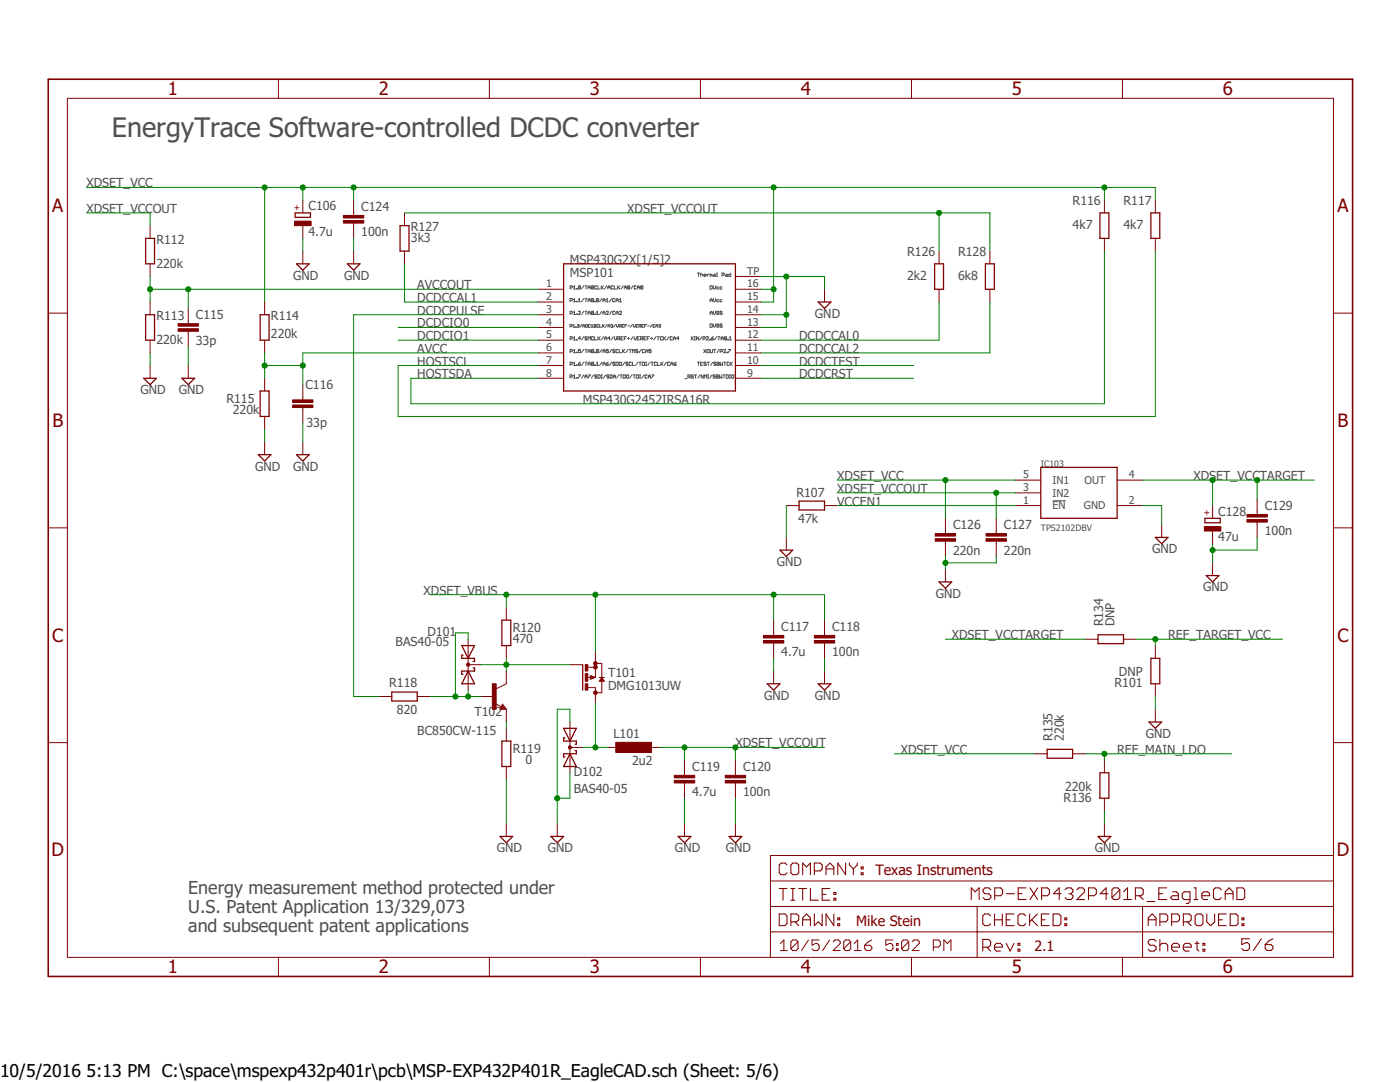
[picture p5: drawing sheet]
<svg xmlns="http://www.w3.org/2000/svg" width="279mm" height="216mm" viewBox="0 0 279 216" stroke-linecap="round" stroke-linejoin="round" font-family="sans-serif">
<g fill="none" stroke="#505050" stroke-width=".2">
<path d="M113.8 57.5h.3l.1-.4-.4-.1v.7M114.4 57.7h.5M114.4 57.3l.3-.3v.7M114.4 59.8l.3-.2v.6M115.1 57.6l.1 .1zM115.4 59.8l.2-.2v.6M115.8 57.1v.5l-.1 .1-.3-.1M115.8 57.1l-.1-.1-.3 .1v.5M115.8 57.1l-.4 .5M116.5 57l-.4 .7M116.5 59.6l-.4 .6M116.7 57h.5"/>
<path d="M116.7 59.6h.5M116.9 57v.7M116.9 59.6v.6M117.4 57.7v-.4l.2-.3 .2 .3v.4M117.4 57.4h.4M117.4 59.9h.4M118.5 57.1l-.1 .6-.4-.1M118.5 57.1l-.1-.1-.4 .1v.5M118.5 59.7l-.1-.1-.4 .1v.4M118.5 59.7l-.1 .5-.4-.1M118.5 57.1l-.5 .5M118.5 59.7l-.5 .4"/>
<path d="M119.1 57.1l-.1-.1-.3 .1v.5l.1 .1 .3-.1M119.3 57v.7h.5M119.5 59.7l-.4-.1-.1 .5M119.5 59.7v.4l-.2 .1-.3-.1M119.5 59.7l-.5 .4M120 57v.7M120.1 57.4l.3 .3M120.1 59.6l-.4 .6M120.3 59.9h.5M120.4 57l-.4 .5M121 59.8l.2-.2v.6M121.1 57l-.5 .7"/>
<path d="M121.3 57.4h.5M121.3 57.7v-.4l.2-.3 .3 .3v.4M122.1 59.6l-.5 .6M122.4 57.1l-.1-.1-.3 .1 .1 .6 .3-.1M122.6 57v.7h.5M122.7 59.7l-.1-.1-.3 .1v.4l.1 .1 .3-.1M122.9 59.9h.5M123.3 57v.7M123.4 57.4l.3 .3M123.6 59.8l.2-.2v.6M123.7 57l-.4 .5M124.4 57l-.5 .7"/>
<path d="M124.6 57.4h.4M124.6 57.7v-.4l.2-.3 .2 .3v.4M125.7 57.1v.5l-.1 .1-.4-.1M125.7 57.1l-.1-.1-.4 .1v.5M125.7 57.1l-.5 .5M126.3 57l-.4 .7M127 57.1l-.1-.1-.3 .1v.5l.1 .1 .3-.1M127.2 57.4h.4M127.2 57.7v-.4l.2-.3 .2 .3v.4M128.3 57.1v.5l-.1 .1-.4-.1M128.3 57.1l-.1-.1-.4 .1v.5M128.3 57.1l-.5 .5"/>
<path d="M139.2 54.5h.4M139.4 54.5v.6M139.8 54.8l.4-.1 .1 .4M139.8 54.5v.6M140.5 54.9h.4l-.1-.2-.3 .1 .1 .3h.2M141.1 54.7v.4M141.5 54.7l-.4 .2M141.7 57l.5 .1-.2 .6h-.3zM141.7 59.9h.5M141.9 54.8l-.2-.1v.4M141.9 54.8l.1-.1 .1 .1v.3M141.9 54.8v.3"/>
<path d="M142.4 57v.5l.2 .2 .2-.2v-.5M142.4 59.6v.4l.2 .2 .2-.2v-.4M142.5 54.7l.3 .1v.3h-.3l-.2-.1 .2-.1h.3M143 54.5h.1v.6M143 55.1h.2M143.5 57.3l-.5 .1 .1 .3h.4M143.5 59.8l-.5 .1 .1 .3h.4M144.1 54.9l.4-.1-.1-.3h-.3v.6M144.1 57.3l-.4 .1 .1 .3h.3M144.1 59.8l-.4 .1 .1 .3h.3M144.8 54.7l.4 .1v.3h-.4l-.1-.1 .1-.1h.4M145.8 54.5v.6l-.4-.1 .1-.3h.3"/>
<path d="M113.8 60h.3l.1-.3-.4-.1v.6M113.8 62.5h.3l.1-.3-.4-.1v.7M113.8 65.1h.3l.1-.3-.4-.1v.6M113.8 67.6h.3l.1-.3-.4-.1v.6M113.8 70.2h.3l.1-.4-.4-.1v.7M113.8 72.7h.3l.1-.3-.4-.1v.6M113.8 75.2h.3l.1-.3-.4-.1v.7M114.3 64.9l.2-.2v.6M114.3 65.3h.4M114.4 62.3l.3-.2v.7M114.4 67.4l.3-.2v.6M114.4 69.9l.3-.2v.7"/>
<path d="M114.4 72.5l.3-.2v.6M114.4 75l.3-.2v.7M114.4 60.2h.5M114.4 62.8h.5M114.4 67.8h.5M114.4 70.4h.5M114.4 72.9h.5M114.4 75.5h.5M114.9 65.2l.1 .1zM115.1 60.1l.1 .1zM115.1 62.7l.1 .1zM115.1 67.7l.1 .1z"/>
<path d="M115.1 70.3l.1 .1zM115.1 72.8l.1 .1zM115.1 75.4l.1 .1zM115.2 64.8l.3-.1v.3M115.4 65h.1M115.4 72.6h.3l.1 .2-.3 .1zM115.4 74.8h.4l-.4 .7M115.4 62.2l.1-.1 .3 .1-.4 .6h.4M115.4 60.2h.4M115.5 65v.3l-.3-.1M115.8 69.7h-.4v.4l.2-.2 .2 .2-.1 .3-.3-.1M115.8 67.5h-.4l.3-.3v.6"/>
<path d="M115.8 72.3l-.4 .3M116.1 64.7l-.4 .6M116.3 65h.4M116.3 65.3v-.4l.2-.2 .2 .2v.4M116.5 72.3l-.4 .6M116.5 62.1l-.4 .7M116.5 67.2l-.4 .6M116.5 69.7l-.4 .7M116.5 74.8l-.4 .7M116.7 62.1h.5M116.7 75.5v-.5l.2-.2 .3 .2v.5M116.7 69.7h.5"/>
<path d="M116.7 72.3h.5M116.7 75.1h.5M116.9 64.7l.3 .1-.1 .5h-.2zM116.9 62.1v.7M116.9 69.7v.7M116.9 72.3v.6M117.2 67.3l-.1-.1-.4 .1 .1 .2 .4 .1-.1 .2-.4-.1M117.4 60.2v-.4l.2-.2 .2 .2v.4M117.4 62.8v-.5l.2-.2 .2 .2v.5M117.4 67.8v-.6l.2 .2 .2-.2v.6M117.4 70.4v-.5l.2-.2 .2 .2v.5M117.4 72.9v-.4l.2-.2 .2 .2v.4"/>
<path d="M117.4 74.8h.4l-.4 .7M117.4 62.4h.4M117.4 70.1h.4M117.4 72.6h.4M117.8 64.8h-.4v.4h.4M118 65.3h.4M118 64.9l.2-.2v.6M118.5 62.2l-.1-.1-.4 .1v.5M118.5 67.3l-.1-.1-.4 .1v.4l.2 .1 .3-.1M118.5 69.8l-.1-.1-.4 .1v.5M118.5 72.4l-.1-.1-.4 .1v.4M118.5 62.2l-.1 .6-.4-.1"/>
<path d="M118.5 69.8v.5l-.1 .1-.4-.1M118.5 72.4v.4l-.1 .1-.4-.1M118.5 62.2l-.5 .5M118.5 69.8l-.5 .5M118.5 72.4l-.5 .4M118.5 74.8l-.5 .7M118.7 60.1l.1 .1zM118.7 62.7l.1 .1zM118.7 67.2v.6h.4M118.7 70.3l.1 .1zM118.7 72.8l.1 .1zM118.9 64.8h-.3v.4"/>
<path d="M118.9 64.8v.4h-.3M118.9 64.8l-.3 .4M119 62.8h.5M119 62.3l.2-.2v.7M119 72.5l.2-.2v.6M119 72.9h.5M119.1 74.9l-.1-.1-.3 .1 .1 .2 .3 .1-.1 .3-.3-.1M119.3 67.2v.6M119.3 74.8l.5 .1-.1 .6h-.4zM119.4 67.5l.4 .3M119.5 69.8l-.4-.1-.1 .6M119.5 69.8v.5l-.2 .1-.3-.1"/>
<path d="M119.5 69.8l-.5 .5M119.5 64.8h-.4v.4h.4M119.7 64.7v.6h.3M119.8 67.2l-.5 .4M120 74.8h.2M120 75.5h.2M120.1 74.8v.7M120.1 62.1l-.4 .7M120.1 69.7l-.4 .7M120.1 72.3l-.4 .6M120.2 64.7v.6M120.3 60.2v-.4l.2-.2 .3 .2v.4"/>
<path d="M120.3 62.8v-.5l.2-.2 .3 .2v.5M120.3 70.4v-.5l.2-.2 .3 .2v.5M120.3 72.9v-.4l.2-.2 .3 .2v.4M120.3 62.4h.5M120.3 65l.3 .3M120.3 70.1h.5M120.3 72.6h.5M120.4 67.2l-.4 .6M120.6 64.7l-.4 .4M120.6 67.5h.5M120.6 67.8v-.4l.3-.2 .2 .2v.4M120.9 74.8l-.5 .7"/>
<path d="M121 62.2l.1-.1 .3 .1-.4 .6h.4M121 60.2h.4M121 72.6h.3l.1 .2-.3 .1zM121.2 64.7l-.4 .6M121.3 65.3v-.4l.2-.2 .2 .2v.4M121.3 65h.4M121.4 69.7h-.4v.4l.2-.2 .2 .2-.1 .3-.3-.1M121.4 72.3l-.4 .3M121.5 74.9l-.3-.1-.1 .2 .4 .4-.1 .1-.3-.1M121.8 74.8l.4 .1-.1 .6h-.3zM121.8 67.5h-.5l.3-.3v.6M121.9 64.8l.3-.1v.3"/>
<path d="M122.1 62.1l-.5 .7M122.1 69.7l-.5 .7M122.1 72.3l-.5 .6M122.1 65h.1M122.2 65v.3l-.3-.1M122.4 67.2l-.4 .6M122.4 75.1h.4M122.4 75.5v-.5l.2-.2 .2 .2v.5M122.6 67.2v.4l.2 .2 .3-.2v-.4M122.7 62.2l-.1-.1-.3 .1v.5l.1 .1 .3-.1M122.7 69.8l-.1-.1-.3 .1 .1 .3 .3 .1-.1 .2-.3-.1M122.7 72.4l-.1-.1-.3 .1 .1 .2 .3 .1-.1 .2-.3-.1"/>
<path d="M122.9 64.7l-.4 .6M122.9 60.2v-.4l.3-.2 .2 .2v.4M122.9 62.8v-.5l.3-.2 .2 .2v.5M122.9 72.3l.5 .1-.1 .5h-.4zM122.9 62.4h.5M123 64.7v.4l.2 .2 .2-.2v-.4M123.3 67.6h.3l.1-.3-.4-.1v.6M123.4 69.8l-.1-.1-.4 .1v.5l.2 .1 .3-.1M123.5 67.6l.2 .2M123.5 74.8l-.4 .7M123.6 60.2h.4M123.6 62.2l.1-.1 .3 .1-.4 .6h.4"/>
<path d="M123.6 72.4l.1-.1 .3 .1-.1 .5-.3-.1zM123.6 65.1h.3l.1-.3-.4-.1v.6M123.6 69.7v.7h.4M123.7 74.8h.4M123.8 65.1l.2 .2M123.9 67.5h.2M123.9 74.8v.7M124.2 65h.2M124.2 69.7v.7M124.4 74.8l.4 .1-.1 .6h-.3zM124.4 70.1l.3 .3M124.4 67.2h-.5v.6h.5"/>
<path d="M124.5 64.7h-.3v.6h.3M124.6 67.5h.2M124.7 69.7l-.5 .5M124.7 72.3l-.5 .6M124.7 65h.2M125 74.9l.1-.1 .4 .1-.2 .6-.3-.1zM125 67.2h-.4v.6M125.1 64.7h-.4v.6M125.2 67.5h.5M125.3 65h.3M125.3 72.4l-.3-.1-.1 .2 .3 .1 .1 .2-.1 .1-.3-.1M125.3 69.7l-.4 .7"/>
<path d="M125.5 67.3v.4M125.6 69.7h.4M125.8 69.7v.7M126 72.4l-.1-.1-.3 .1v.4l.1 .1 .3-.1M126.1 74.8l-.4 .7M126.2 64.7l-.4 .6M126.2 70.4v-.7l.2 .2 .3-.2v.7M126.2 72.3v.6h.5M126.3 67.2l-.4 .6M126.3 74.8h.5M126.4 64.7v.4l.2 .2 .2-.2v-.4M126.6 67.2v.4l.2 .2 .2-.2v-.4"/>
<path d="M126.6 74.8v.7M127 65h.1M127 74.8l.4 .1-.1 .6h-.3zM127.2 67.5h.2M127.3 69.8l-.3-.1-.1 .2 .3 .2 .1 .2-.1 .1-.3-.1M127.3 72.3l-.4 .6M127.3 64.7h-.3v.6h.3M127.5 65.1h.3l.1-.3-.4-.1v.6M127.5 72.3h.5M127.6 67.2h-.4v.6h.4M127.6 74.8h.2M127.6 75.5h.2"/>
<path d="M127.7 65.1l.2 .2M127.7 72.3v.6M127.7 74.8v.7M127.8 67.6h.4l.1-.3-.5-.1v.6M128 69.7l-.5 .7M128.1 65h.2M128.1 67.6l.2 .2M128.2 72.3l.4 .1v.4l-.1 .1h-.3zM128.5 64.7h-.4v.6h.4M128.5 67.5h.2M128.5 74.8l-.4 .7M128.6 69.8l-.1-.1-.3 .1v.5l.1 .1 .3-.1"/>
<path d="M128.7 65h.1M128.8 70.1h.5M128.8 70.4v-.5l.3-.2 .2 .2v.5M128.8 72.3h.3M128.8 72.9h.3M128.9 67.2h-.4v.6h.4M128.9 72.3v.6M129 64.7h-.3v.6M129.2 67.5h.2M129.2 74.9l-.1-.1-.4 .1v.5l.1 .1 .4-.1M129.2 65h.4M129.4 75.1h.4"/>
<path d="M129.4 75.5v-.5l.2-.2 .2 .2v.5M129.6 67.2h-.4v.6M129.7 72.3l-.4 .6M129.8 67.5h.5M129.9 72.3h.5M129.9 69.7h-.4v.4l.3-.2 .1 .4-.1 .1-.3-.1M130 67.3v.4M130 74.8h.5l-.5 .7M130.2 64.7l-.4 .6M130.2 72.3v.6M130.7 64.8h-.4v.4h.4M130.9 65h.4"/>
<path d="M130.9 65.3v-.4l.2-.2 .2 .2v.4M130.9 67.2l-.4 .6M131 72.4l-.1-.1-.3 .1v.4l.1 .1 .3-.1M131.1 67.2h.5M131.2 72.3v.6h.5M131.3 67.2v.6M131.5 64.8l.2-.1v.3M131.6 65h.1M131.7 65v.3l-.2-.1M131.9 72.3v.6M132 72.6l.3 .3M132.2 67.3l-.1-.1-.3 .1v.4l.1 .1 .3-.1"/>
<path d="M132.3 72.3l-.4 .4M132.4 67.2v.6M132.5 67.5l.4 .3M132.9 67.2l-.5 .4M133 72.3l-.5 .6M133.5 67.2l-.4 .6M133.6 72.4l-.1-.1-.3 .1v.4l.1 .1 .3-.1M133.9 72.6h.4M133.9 72.9v-.4l.2-.2 .2 .2v.4M134.2 67.3l-.1-.1-.3 .1v.4l.1 .1 .3-.1M134.4 67.5h.5M134.4 67.8v-.4l.2-.2 .3 .2v.4"/>
<path d="M134.5 72.6h.3l.2 .2-.4 .1zM135 72.3l-.5 .3M135.5 67.5h-.4l.3-.3v.6M136.6 75.6h.5M137.3 75.2l.4-.1-.1-.3h-.3v.7M137.5 75.2l.2 .3M137.9 67.2l.4 .6M138.3 67.2l-.4 .6M138.4 74.9l-.4-.1-.1 .2 .4 .1 .1 .3-.1 .1-.4-.1M138.6 67.2h.2M138.6 67.8h.2M138.6 74.8h.4"/>
<path d="M138.7 67.2v.6M138.8 74.8v.7M139.2 72.3h.4M139.4 72.3v.6M139.4 67.2v.6l-.4-.6v.6M139.7 74.8l-.4 .7M139.8 72.6h.2M140.1 67.2l-.4 .6M140.3 72.3h-.5v.6h.5M140.3 67.6l.4-.1-.1-.3h-.3v.6M140.4 74.8v.7l-.5-.7v.7M140.4 69.7l.5 .7"/>
<path d="M140.6 75.5v-.7l.2 .2 .2-.2v.7M140.9 69.7l-.5 .7M140.9 72.4l-.3-.1-.1 .2 .3 .1 .1 .2-.1 .1-.3-.1M140.9 67.3l.2-.1 .3 .1-.5 .5h.5M141.1 72.3h.5M141.2 69.7l.3 .1-.1 .6-.3-.1zM141.2 74.8h.2M141.2 75.5h.2M141.3 74.8v.7M141.4 72.3v.6M141.6 67.7l.1 .1zM141.7 60.2v-.4l.2-.2 .3 .2v.4"/>
<path d="M141.7 62.8v-.5l.2-.2 .3 .2v.5M141.7 64.6l.5 .1-.2 .6h-.3zM141.7 62.4h.5M141.8 69.7l.1 .7 .3-.1v-.6M141.9 67.5h.4l.1 .2-.4 .1zM142.1 74.8l-.5 .7M142.2 72.3l-.4 .6M142.4 62.1v.4l.2 .3 .2-.3v-.4M142.4 64.6v.5l.2 .2 .2-.2v-.5M142.4 67.2l-.5 .3M142.4 69.7h.5M142.6 69.7v.7"/>
<path d="M142.7 74.9l-.3-.1-.1 .2 .3 .1 .1 .3-.1 .1-.3-.1M142.9 72.4l-.3-.1-.1 .2 .4 .3-.1 .1-.3-.1M143 74.8l.4 .1-.1 .6h-.3zM143 75.1h.3M143 67.2l-.4 .6M143.1 72.3l.5 .1-.2 .2 .2 .2-.2 .1h-.3zM143.1 72.6h.3M143.3 67.2h.4M143.5 62.2l-.4-.1-.1 .2 .4 .1 .1 .3-.1 .1-.4-.1M143.5 64.7l-.4-.1-.1 .3 .4 .1 .1 .2-.1 .1-.4-.1M143.5 67.2v.6M143.5 69.7l-.4 .7"/>
<path d="M143.6 74.8v.7l.2-.3 .3 .3v-.7M143.7 70.2h.3l.2-.4-.5-.1v.7M143.8 72.3v.6l.2-.2 .2 .2v-.6M143.9 67.5h.4M143.9 67.8v-.4l.2-.2 .2 .2v.4M144.1 62.2l-.1-.1-.3 .1 .1 .2 .3 .1-.1 .3-.3-.1M144.1 64.7l-.3-.1-.1 .3 .3 .1 .1 .2-.1 .1-.3-.1M144.3 74.8h.4M144.4 69.8l.1-.1 .3 .1-.4 .6h.4M144.4 72.3h.4M144.5 74.8v.7M144.6 72.3v.6"/>
<path d="M144.9 74.8l.5 .1-.1 .6h-.4zM145 67.3l-.1-.1-.3 .1v.4M145 67.3v.4l-.1 .1-.3-.1M145 67.3l-.4 .4M145 70.3l.1 .1zM145.2 67.7l.1 .1zM145.4 69.7h.4l-.4 .7M145.5 72.4l-.1-.1-.3 .1v.4l.1 .1 .3-.1M145.5 67.8h.5M145.5 67.4l.3-.2v.6M145.6 74.8h.2M145.6 75.5h.2"/>
<path d="M145.7 74.8v.7M145.7 72.3v.6M145.8 72.6l.4 .3M146.1 74.8l.4 .1-.2 .6-.3-.1zM146.2 72.3l-.5 .4M210.1 99.9h2.6"/>
</g>
<g fill="none" stroke="#800000" stroke-width=".25">
<path d="M29.1 47.6h1.7v5h-1.7zM58.9 42.5h3.1v.9h-3.1zM59.2 52.6h2.5l-1.3 1.3zM69.3 52.6h2.5l-1.2 1.3zM79.8 45h1.8v5.1h-1.8zM112.5 52.6h34.3v25.4h-34.3zM186.5 52.6h1.8v5.1h-1.8zM196.7 52.6h1.7v5.1h-1.7zM219.5 42.5h1.8v5.1h-1.8zM229.7 42.5h1.8v5.1h-1.8zM28.7 75.5h2.5l-1.2 1.3zM29.1 62.8h1.7v5.1h-1.7z"/>
<path d="M36.3 75.5h2.5l-1.2 1.3zM51.9 62.8h1.8v5.1h-1.8zM51.9 78h1.8v5.1h-1.8zM163.3 60.3h2.5l-1.3 1.2zM51.5 90.7h2.6l-1.3 1.3zM59.2 90.7h2.5l-1.3 1.3zM159.5 100h5v1.8h-5zM207.7 93.3h15.2v10.1h-15.2zM155.7 109.8h2.5l-1.3 1.2zM187.4 116.1h2.5l-1.2 1.3zM230.6 107.2h2.5l-1.3 1.3zM240.5 103.4h3v.9h-3z"/>
<path d="M240.7 114.9h2.6l-1.3 1.2zM78.2 138.1h5.1v1.8h-5.1zM92.2 128.8h2.5l-1.3 2.6zM92.4 130.7h-.2v.7h2.5v.6h-.3M93.4 133.9l1.3 2.5h-2.5zM94.4 133.3h.3v.6h-2.5v.6h.2M100.2 123.7h1.7v5.1h-1.7zM116.3 132.6v5.1M118.3 135.2l-.4-.2v.3l.5-.1M120.1 135.4l.3 .4h-.6zM153.1 136.4h2.6l-1.3 1.3zM163.3 136.4h2.5l-1.3 1.3z"/>
<path d="M219.1 126.7h5.1v1.7h-5.1zM229.7 131.4h1.8v5h-1.8zM100.2 147.9h1.7v5.1h-1.7zM100.3 141l.1 .3h-.4l.3-.5 .5 .6h-.8M112.5 145.3h2.5l-1.3 2.6zM112.7 147.2h-.2v.7h2.5v.6h-.2M113.7 150.4l1.3 2.6h-2.5zM114.8 149.8h.2v.6h-2.5v.6h.2M209 149.5h5.1v1.8h-5.1zM219.5 154.2h1.8v5.1h-1.8zM229.3 144.1h2.5l-1.2 1.2zM99.8 166.9h2.5l-1.3 1.3z"/>
<path d="M109.9 166.9h2.6l-1.3 1.3zM135.3 166.9h2.6l-1.3 1.3zM145.5 166.9h2.5l-1.2 1.3zM219.1 166.9h2.6l-1.3 1.3z"/>
</g>
<g fill="none" stroke="#800000" stroke-width=".2">
<path d="M13.4 19.6h252.7v171.4h-252.7zM55.6 15.8v3.8M97.7 15.8v3.8M139.8 15.8v3.8M181.9 15.8v3.8M224 15.8v3.8M60.4 39.9v2.6M70.6 39.9v3.1M220.4 39.9v2.6M230.6 39.9v2.6M30 45v2.6M30 52.6v2.6"/>
<path d="M60.4 45v2.6M60.4 50.1v2.5M70.6 44.5v3.1M70.6 50.1v2.5M80.7 42.5v2.5M80.7 50.1v2.5M107.4 57.7h5.1M146.8 57.7h5M146.8 55.2h5M164.5 57.7v2.6M187.4 50.1v2.5M187.4 57.7v2.6"/>
<path d="M197.5 50.1v2.5M197.5 57.7v2.6M220.4 47.6v2.5M230.6 47.6v2.5M9.6 62.5h3.8M30 60.3v2.5M30 67.9v2.5M30 72.9v2.6M37.6 61.5v3.1M37.6 66.1v3.1M37.6 72.9v2.6M52.8 60.3v2.5"/>
<path d="M52.8 67.9v2.5M52.8 75.5v2.5M60.4 76.8v3M107.4 60.3h5.1M107.4 62.8h5.1M107.4 65.3h5.1M107.4 67.9h5.1M107.4 70.4h5.1M107.4 72.9h5.1M107.4 75.5h5.1M146.8 60.3h5M146.8 62.8h5"/>
<path d="M146.8 65.3h5M146.8 67.9h5M146.8 70.4h5M146.8 72.9h5M146.8 75.5h5M266.1 62.5h3.8M52.8 83.1v2.5M52.8 88.2v2.5M60.4 81.3v3.1M60.4 88.2v2.5M202.6 98.3h5.1M202.6 95.8h5.1"/>
<path d="M222.9 95.8h5.1M250.9 99.6v3.1M9.6 105.3h3.8M156.9 100.9h2.6M156.9 107.2v2.6M164.5 100.9h2.6M188.7 103.4v3.1M188.7 108v3M188.7 113.6v2.5M198.8 103.4v3.1M198.8 108v3M202.6 100.9h5.1"/>
<path d="M222.9 100.9h5.1M231.8 104.7v2.5M242 100.9v2.5M242 106v2.5M242 112.3v2.6M250.9 104.2v3M266.1 105.3h3.8M75.6 139h2.6M83.3 139h2.5M93.4 127.6v10.1M93.4 132.6h2.6M96 139h2.5"/>
<path d="M101 133.9v2.5l-2 1.1M101 121.2v2.5M101 128.8v2.6M113.7 132.6h2.6M117.3 137.2h1.5v3.1M117.3 135.2h1.5M117.3 133.1h1.5M117.8 134.8l1 .4-1 .4zM118.8 130.1v5.1M118.8 132.4h1.3v5.8h-1.3M119.6 135.2h1M120.1 135.2l.5 .7h-1z"/>
<path d="M154.4 123.7v3.1M154.4 128.3v3.1M154.4 133.9v2.5M164.5 123.7v3.1M164.5 128.3v3.1M164.5 133.9v2.5M216.6 127.6h2.5M224.2 127.6h2.6M230.6 128.8v2.6M230.6 136.4v2.6M9.6 148.2h3.8M98.8 140.4l1.3 .6"/>
<path d="M100.3 140.5l.7 1h-1.2zM101 141.5v2.6M101 145.3v2.6M101 153v2.5M113.7 144.1v10.1M113.7 149.1h2.6M121.4 149.1h2.5M129 149.1h2.5M136.6 151.7v3M136.6 156.2v3.1M146.8 151.7v3M146.8 156.2v3.1"/>
<path d="M206.4 150.4h2.6M214.1 150.4h2.5M220.4 151.7v2.5M220.4 159.3v2.5M230.6 141.5v2.6M266.1 148.2h3.8M101 164.4v2.5M111.2 164.4v2.5M136.6 164.4v2.5M146.8 164.4v2.5M153.8 175.8h112.3M220.4 164.4v2.5"/>
<path d="M266.1 170.7h-112.3v20.3M55.6 191v3.8M97.7 191v3.8M139.8 191v3.8M153.8 185.9h112.3M153.8 180.9h112.3M155.7 188.3l.7-.7v2.1M155.7 189.7h1.4M159.3 187.9v1.4l-.4 .4h-.7l-.4-.4M159.3 187.9l-.4-.3h-.7l-.4 .3v1.4M159.3 187.9l-1.5 1.4M161.4 187.6l-1.4 2.1"/>
<path d="M163.5 187.6h-1.4v1l.7-.3h.3l.4 .3v.7l-.4 .4h-.7l-.3-.4M165.6 187.6l-1.4 2.1M166.3 187.9l.3-.3h.7l.4 .3v.4l-1.4 1.4h1.4M169.8 187.9v1.4l-.4 .4h-.7l-.3-.4M169.8 187.9l-.4-.3h-.7l-.3 .3v1.4M169.8 187.9l-1.4 1.4M170.5 189.7h1.4M170.5 188.3l.7-.7v2.1M172.6 188.6h1l.4 .4v.3l-.4 .4h-.7l-.3-.4zM174 187.6l-.7 .3-.7 .7M178.2 187.6h-1.4v1l.7-.3h.3l.4 .3v.7l-.4 .4h-.7l-.3-.4M178.9 189.3h.3v.4h-.3z"/>
<path d="M178.9 188.3h.3v.3h-.3zM181.4 187.9v1.4l-.4 .4h-.7l-.4-.4M181.4 187.9l-.4-.3h-.7l-.4 .3v1.4M181.4 187.9l-1.5 1.4M181.9 191v3.8M182.1 187.9l.3-.3h.7l.4 .3v.4l-1.4 1.4h1.4M186.3 189h1l.4-.4v-.7l-.4-.3h-1v2.1M188.4 189.7v-2.1l.7 .7 .7-.7v2.1M195 180.9v10.1M224 191v3.8M228 180.9v10.1"/>
</g>
<g fill="#800000" stroke="#800000" stroke-width=".2">
<circle cx="93.4" cy="132.6" r=".33"/>
<circle cx="113.8" cy="149.1" r=".33"/>
<circle cx="118.8" cy="132.4" r=".36"/>
<circle cx="118.8" cy="133.1" r=".36"/>
<circle cx="118.8" cy="138.2" r=".36"/>
</g>
<g fill="#800000" stroke="#800000" stroke-width=".2">
<path d="M98.3 136.4h.7v5.1h-.7z"/>
<path d="M116.8 136.4h.5v1.3h-.5z"/>
<path d="M116.8 132.6h.5v1.3h-.5z"/>
<path d="M116.8 134.4h.5v1.5h-.5z"/>
<path d="M122.9 148.1h7.1v2.1h-7.1z"/>
<path d="M35.5 64.6h4.1v.5h-4.1z"/>
<path d="M35.5 65.6h4.1v.5h-4.1z"/>
<path d="M58.4 79.8h4.1v.5h-4.1z"/>
<path d="M58.4 80.8h4.1v.5h-4.1z"/>
<path d="M162.5 127.8h4.1v.5h-4.1z"/>
<path d="M162.5 126.8h4.1v.5h-4.1z"/>
<path d="M152.4 127.8h4v.5h-4z"/>
<path d="M152.4 126.8h4v.5h-4z"/>
<path d="M134.6 155.7h4v.5h-4z"/>
<path d="M134.6 154.7h4v.5h-4z"/>
<path d="M144.7 155.7h4.1v.5h-4.1z"/>
<path d="M144.7 154.7h4.1v.5h-4.1z"/>
<path d="M58.8 44.1h3.3v.9h-3.3z"/>
<path d="M68.5 44h4.1v.5h-4.1z"/>
<path d="M68.5 43h4.1v.5h-4.1z"/>
<path d="M186.6 107.5h4.1v.5h-4.1z"/>
<path d="M186.6 106.5h4.1v.5h-4.1z"/>
<path d="M196.8 107.5h4.1v.5h-4.1z"/>
<path d="M196.8 106.5h4.1v.5h-4.1z"/>
<path d="M240.3 105.1h3.3v.9h-3.3z"/>
<path d="M248.9 103.7h4v.5h-4z"/>
<path d="M248.9 102.7h4v.5h-4z"/>
</g>
<g fill="none" stroke="#800000" stroke-width=".21">
<path d="M155.5 177.3h1.6M156.3 177.3v2.3M157.1 172.6l-.4-.4h-.8l-.4 .4v1.6l.4 .3h.8l.4-.3M157.8 177.3h.8M157.8 179.6h.8M158.2 172.2h.8l.4 .4v1.6l-.4 .3h-.8l-.4-.3v-1.6zM158.2 177.3v2.3M159.4 177.3h1.6M160.2 174.5v-2.3l.8 .8 .7-.8v2.3M160.2 177.3v2.3M161.7 177.3v2.3h1.6M162.5 173.8h1.2l.4-.4v-.8l-.4-.4h-1.2v2.3"/>
<path d="M164.1 178.5h.7M164.8 174.5v-1.5l.8-.8 .8 .8v1.5M164.8 173.4h1.6M165.6 177.3h-1.5v2.3h1.5M166.4 178.1h.4v.4h-.4zM166.4 179.2h.4v.4h-.4zM168.8 172.2v2.3l-1.6-2.3v2.3M169.5 172.2v.4l.8 .8M170.3 173.4v1.1M171.1 172.2v.4l-.8 .8M171.9 174.2h.4v.3h-.4zM171.9 173h.4v.4h-.4z"/>
<path d="M193.8 179.5v-2.3l.8 .7 .8-.7v2.3M197.7 177.5l-.3-.3h-.8l-.4 .3v.4l.4 .4h.8l.3 .4v.4l-.3 .4h-.8l-.4-.4M198.5 178.7h1.2l.4-.4v-.8l-.4-.3h-1.2v2.3M200.9 178.3h1.5M203.2 178.3h.8M204.8 177.2h-1.6v2.3h1.6M205.5 177.2l1.6 2.3M207.1 177.2l-1.6 2.3M207.9 178.7h1.1l.4-.4v-.8l-.4-.3h-1.1v2.3M211.8 178.3h-1.6l1.2-1.1v2.3M212.6 177.5l.3-.3h.8l.4 .3v.4l-.4 .4M213.3 178.3h.4"/>
<path d="M213.7 178.3l.4 .4v.4l-.4 .4h-.8l-.3-.4M214.9 177.5l.4-.3h.8l.4 .3v.4l-1.6 1.6h1.6M217.2 178.7h1.2l.4-.4v-.8l-.4-.3h-1.2v2.3M221.1 178.3h-1.5l1.1-1.1v2.3M223.5 177.5l-.4-.3h-.8l-.4 .3v1.6M223.5 177.5v1.6l-.4 .4h-.8l-.4-.4M223.5 177.5l-1.6 1.6M224.2 179.5h1.6M224.2 177.9l.8-.7v2.3M226.6 178.7h1.2l.4-.4v-.8l-.4-.3h-1.2v2.3M227.4 178.7l.8 .8M228.9 179.9h1.6"/>
<path d="M231.3 178.3h.8M232.8 177.2h-1.5v2.3h1.5M234 177.9h.8l.4 .4v1.2h-1.2l-.4-.4 .4-.4h1.2M237.5 179.5h-1.2l-.4-.4v-.8l.4-.4h1.2v2l-.4 .4h-.4M238.3 177.2h.4v2.3M238.3 179.5h.8M239.8 178.7h1.6v-.4l-.4-.4h-.8l-.4 .4v.8l.4 .4h.8M243.7 177.5l-.3-.3h-.8l-.4 .3v1.6l.4 .4h.8l.3-.4M244.5 178.3h1.6M244.5 179.5v-1.6l.8-.7 .8 .7v1.6M246.8 177.2h1.2l.4 .3v1.6l-.4 .4h-1.2zM155.5 182.4h1.2l.4 .4v1.5l-.4 .4h-1.2z"/>
<path d="M157.8 183.9h1.2l.4-.4v-.7l-.4-.4h-1.2v2.3M158.6 183.9l.8 .8M160.2 184.7v-1.5l.8-.8 .7 .8v1.5M160.2 183.5h1.5M162.5 182.4v2.3l.8-.8 .8 .8v-2.3M166.4 182.4v2.3l-1.6-2.3v2.3M167.2 184.3h.4v.4h-.4zM167.2 183.2h.4v.3h-.4zM196.1 189h1.2l.4-.4v-.8l-.4-.3h-1.2v2.3M196.9 189l.8 .8M197.7 182.8l-.4-.4h-.8l-.4 .4v1.5l.4 .4h.8l.4-.4M198.5 189h1.5v-.4l-.4-.4h-.7l-.4 .4v.8l.4 .4h.7"/>
<path d="M198.5 182.4v2.3M198.5 183.5h1.5M200 182.4v2.3M200.8 188.2l.8 1.6 .8-1.6M200.8 183.5h.8M202.4 182.4h-1.6v2.3h1.6M203.2 188.2h.3v.4h-.3zM203.2 189.4h.3v.4h-.3zM204.7 182.8l-.4-.4h-.8l-.3 .4v1.5l.3 .4h.8l.4-.4M205.5 182.4v2.3M205.9 183.5l1.2 1.2M207.1 182.4l-1.6 1.5"/>
<path d="M207.8 183.5h.8M209.4 182.4h-1.6v2.3h1.6M210.2 182.4h1.1l.4 .4v1.5l-.4 .4h-1.1zM212.5 184.3h.4v.4h-.4zM212.5 183.2h.4v.3h-.4zM229.2 184.7v-1.5l.7-.8 .8 .8v1.5M229.2 183.5h1.5M230.7 187.8l-.4-.3h-.8l-.3 .3v.4l.3 .4h.8l.4 .4v.4l-.4 .4h-.8l-.3-.4M231.5 183.9h1.2l.3-.4v-.7l-.3-.4h-1.2v2.3M231.5 187.5v2.3M231.5 188.6l.4-.4h.8l.3 .4v1.2M233.8 189h1.6v-.4l-.4-.4h-.8l-.4 .4v.8l.4 .4h.8"/>
<path d="M233.8 183.9h1.2l.4-.4v-.7l-.4-.4h-1.2v2.3M236.2 189h1.5v-.4l-.4-.4h-.7l-.4 .4v.8l.4 .4h.7M236.2 183.9h1.1l.4-.4v-.7l-.4-.4h-1.1v2.3M236.9 183.9l.8 .8M238.5 188.2h.8M238.5 182.8l.4-.4h.8l.4 .4v1.5l-.4 .4h-.8l-.4-.4zM238.9 187.8v1.6l.4 .4M240.1 188.2h.4v.4h-.4zM240.1 189.4h.4v.4h-.4zM240.8 182.4v1.5l.8 .8 .8-.8v-1.5M243.2 183.5h.8M244.7 182.4h-1.5v2.3h1.5"/>
<path d="M245.5 182.4h1.2l.4 .4v1.5l-.4 .4h-1.2zM247.9 184.3h.3v.4h-.3zM247.9 183.2h.3v.3h-.3zM249.4 187.3h-1.6v1.2l.8-.4h.4l.4 .4v.8l-.4 .4h-.8l-.4-.4M251.7 187.3l-1.6 2.4M252.5 188.5h1.2l.3 .4v.4l-.3 .4h-.8l-.4-.4zM254 187.3l-.7 .4-.8 .8"/>
</g>
<path d="M9.6 15.8h260.3v179h-260.3z" fill="none" stroke="#800000" stroke-width=".32"/>
<g fill="none" stroke="#008000" stroke-width=".2">
<path d="M17.3 37.4h213.3v2.5M52.8 37.4v22.9M60.4 37.4v2.5M70.6 37.4v2.5M154.4 37.4v22.9h-2.6M220.4 37.4v2.5M17.3 42.5h12.7v2.5M30 55.2v5.1M30 57.7h77.4M37.6 57.7v3.8M60.4 47.6v2.5M70.6 47.6v2.5"/>
<path d="M80.7 52.6v7.7h26.7M80.7 42.5h116.8v7.6M151.8 57.7h2.6M151.8 55.2h12.7v2.5M156.9 55.2v10.1h-5.1M187.4 42.5v7.6M220.4 50.1v30.5h-138.4v-5.1h25.4M230.6 50.1v33h-151.1v-10.2h27.9M30 70.4v2.5M37.6 69.2v3.7M52.8 72.9h7.6M52.8 70.4v5.1"/>
<path d="M79.5 65.3h27.9M79.5 67.9h27.9M107.4 70.4h-47v6.4M107.4 62.8h-36.8v76.2h5M151.8 75.5h30.5M151.8 72.9h30.5M151.8 62.8h5.1M187.4 60.3v7.6h-35.6M197.5 60.3v10.1h-45.7M52.8 85.6v2.6M60.4 84.4v3.8M167.1 95.8h35.5"/>
<path d="M167.1 98.3h35.5M188.7 95.8v7.6M198.8 98.3v5.1M228 95.8h34.3M242 95.8v5.1M250.9 95.8v3.8M85.8 118.7h78.7v5M101 118.7v2.5M118.8 118.7v11.4M154.4 118.7v5M156.9 100.9v6.3M167.1 100.9h35.5"/>
<path d="M188.7 111v2.6M198.8 111v1.3h-10.1M228 100.9h3.8v3.8M242 108.5v3.8M250.9 107.2v2.6h-8.9M85.8 139h10.2M93.4 127.6v-1.3h-2.5v12.7M93.4 137.7v1.3M96 132.6h17.7M101 131.4v2.5M154.4 131.4v2.5M164.5 131.4v2.5"/>
<path d="M188.7 127.6h27.9M226.8 127.6h29.2M230.6 127.6v1.2M230.6 139v2.5M101 144.1v1.2M101 155.5v8.9M113.7 144.1v-2.6h-2.5v22.9M113.7 154.2v5.1h-2.5M116.3 149.1h5.1M118.8 140.3v8.8M131.5 149.1h33M136.6 149.1v2.6"/>
<path d="M136.6 159.3v5.1M146.8 149.1v2.6M146.8 159.3v5.1M178.5 150.4h27.9M216.6 150.4h29.2M220.4 150.4v1.3M220.4 161.8v2.6"/>
</g>
<g fill="#008000" stroke="#008000" stroke-width=".2">
<circle cx="52.8" cy="72.9" r=".51"/>
<circle cx="60.4" cy="72.9" r=".51"/>
<circle cx="30" cy="57.7" r=".51"/>
<circle cx="37.6" cy="57.7" r=".51"/>
<circle cx="93.4" cy="139" r=".51"/>
<circle cx="90.9" cy="139" r=".51"/>
<circle cx="101" cy="132.6" r=".51"/>
<circle cx="118.8" cy="149.1" r=".51"/>
<circle cx="242" cy="95.8" r=".51"/>
<circle cx="250.9" cy="95.8" r=".51"/>
<circle cx="220.4" cy="37.4" r=".51"/>
<circle cx="60.4" cy="37.4" r=".51"/>
<circle cx="70.6" cy="37.4" r=".51"/>
<circle cx="52.8" cy="37.4" r=".51"/>
<circle cx="154.4" cy="37.4" r=".51"/>
<circle cx="154.4" cy="57.7" r=".51"/>
<circle cx="188.7" cy="95.8" r=".51"/>
<circle cx="187.4" cy="42.5" r=".51"/>
<circle cx="198.8" cy="98.3" r=".51"/>
<circle cx="146.8" cy="149.1" r=".51"/>
<circle cx="136.6" cy="149.1" r=".51"/>
<circle cx="101" cy="118.7" r=".51"/>
<circle cx="118.8" cy="118.7" r=".51"/>
<circle cx="154.4" cy="118.7" r=".51"/>
<circle cx="230.6" cy="127.6" r=".51"/>
<circle cx="220.4" cy="150.4" r=".51"/>
<circle cx="111.2" cy="159.3" r=".51"/>
<circle cx="242" cy="109.8" r=".51"/>
<circle cx="188.7" cy="112.3" r=".51"/>
<circle cx="156.9" cy="62.8" r=".51"/>
<circle cx="156.9" cy="55.2" r=".51"/>
</g>
<text font-size="5.4" fill="#505050" x="22.3" y="27.2">EnergyTrace Software-controlled DCDC converter</text>
<g font-size="3.7" fill="#800000">
<text x="33.5" y="19">1</text>
<text x="75.6" y="19">2</text>
<text x="117.7" y="19">3</text>
<text x="159.8" y="19">4</text>
<text x="202" y="19">5</text>
<text x="244.1" y="19">6</text>
<text x="10.4" y="42.3">A</text>
<text x="266.9" y="42.3">A</text>
<text x="10.5" y="85.2">B</text>
<text x="267" y="85.2">B</text>
<text x="10.4" y="128">C</text>
<text x="266.9" y="128">C</text>
<text x="10.3" y="170.9">D</text>
<text x="266.8" y="170.9">D</text>
<text x="33.5" y="194.2">1</text>
<text x="75.6" y="194.2">2</text>
<text x="117.7" y="194.2">3</text>
<text x="159.8" y="194.2">4</text>
<text x="202" y="194.2">5</text>
<text x="244.1" y="194.2">6</text>
</g>
<g font-size="3.6" fill="#505050">
<text x="37.6" y="178.3">Energy measurement method protected under</text>
<text x="37.6" y="182.1">U.S. Patent Application 13/329,073</text>
<text x="37.6" y="186">and subsequent patent applications</text>
</g>
<g font-size="3.5">
<text x="0" y="214.9">10/5/2016</text>
<text x="17.3" y="214.9">5:13 PM C:\space\mspexp432p401r\pcb\MSP-EXP432P401R_EagleCAD.sch (Sheet: 5/6)</text>
</g>
<g font-size="2.9" fill="#800000">
<text x="174.7" y="174.5">Texas Instruments</text>
<text x="170.9" y="184.7">Mike Stein</text>
<text x="206.4" y="189.8">2.1</text>
</g>
<g font-size="2.5" fill="#505050">
<text x="17.2" y="37.4">XDSET_VCC</text>
<text x="61.6" y="42">C106</text>
<text x="214.1" y="41">R116</text>
<text x="224.2" y="41">R117</text>
<text x="17.2" y="42.5">XDSET_VCCOUT</text>
<text x="61.6" y="47.1">4.7u</text>
<text x="72.1" y="47.2">100n</text>
<text x="72.1" y="42.1">C124</text>
<text x="82" y="46.1">R127</text>
<text x="125.2" y="42.5">XDSET_VCCOUT</text>
<text x="214.1" y="45.8">4k7</text>
<text x="224.2" y="45.8">4k7</text>
<text x="31.2" y="53.4">220k</text>
<text x="31.2" y="48.6">R112</text>
<text x="82" y="48.3">3k3</text>
<text x="113.8" y="52.6">MSP430G2X[1/5]2</text>
<text x="181.1" y="51.1">R126</text>
<text x="191.2" y="51.1">R128</text>
<text x="58.5" y="55.8">GND</text>
<text x="68.7" y="55.8">GND</text>
<text x="83.3" y="57.7">AVCCOUT</text>
<text x="113.8" y="55.2">MSP101</text>
<text x="181.1" y="55.9">2k2</text>
<text x="191.2" y="55.9">6k8</text>
<text x="31.2" y="63.8">R113</text>
<text x="39.1" y="63.7">C115</text>
<text x="54.1" y="63.8">R114</text>
<text x="83.3" y="65.3">DCDCIO0</text>
<text x="83.3" y="60.3">DCDCCAL1</text>
<text x="83.3" y="62.8">DCDCPULSE</text>
<text x="162.6" y="63.4">GND</text>
<text x="31.2" y="68.6">220k</text>
<text x="39.1" y="68.8">33p</text>
<text x="54.1" y="67.4">220k</text>
<text x="83.3" y="67.9">DCDCIO1</text>
<text x="83.3" y="70.4">AVCC</text>
<text x="159.5" y="67.9">DCDCCAL0</text>
<text x="159.5" y="70.4">DCDCCAL2</text>
<text x="60.9" y="77.6">C116</text>
<text x="83.3" y="75.5">HOSTSDA</text>
<text x="83.3" y="73">HOSTSCL</text>
<text x="159.5" y="73">DCDCTEST</text>
<text x="159.5" y="75.5">DCDCRST</text>
<text x="28" y="78.7">GND</text>
<text x="35.7" y="78.7">GND</text>
<text x="45.2" y="80.3">R115</text>
<text x="46.5" y="82.6">220k</text>
<text x="116.3" y="80.6">MSP430G2452IRSA16R</text>
<text x="61.2" y="85.3">33p</text>
<text x="50.9" y="93.9">GND</text>
<text x="58.5" y="93.9">GND</text>
<text x="167.1" y="95.8">XDSET_VCC</text>
<text x="238.2" y="95.8">XDS</text>
<text x="242.7" y="95.8">ET_VCC</text>
<text x="251.4" y="95.8">TARGET</text>
<text x="158.9" y="99.1">R107</text>
<text x="167.1" y="100.9">VCCEN1</text>
<text x="167.1" y="98.3">XDSET_VCCOUT</text>
<text x="252.4" y="101.8">C129</text>
<text x="159.3" y="104.4">47k</text>
<text x="190.2" y="105.6">C126</text>
<text x="200.4" y="105.6">C127</text>
<text x="243.1" y="102.9">C128</text>
<text x="252.4" y="106.9">100n</text>
<text x="155" y="112.9">GND</text>
<text x="190.2" y="110.7">220n</text>
<text x="200.4" y="110.7">220n</text>
<text x="229.9" y="110.4">GND</text>
<text x="243.1" y="108">47u</text>
<text x="84.5" y="118.7">XDSET_VBUS</text>
<text x="186.8" y="119.3">GND</text>
<text x="240.1" y="118">GND</text>
<text x="155.9" y="125.9">C117</text>
<text x="166.1" y="125.9">C118</text>
<text x="220.2" y="125" transform="rotate(-90 220.2 125)">R134</text>
<text x="222.4" y="125" transform="rotate(-90 222.4 125)">DNP</text>
<text x="79" y="129">BAS40-05</text>
<text x="85.3" y="126.8">D101</text>
<text x="102.3" y="128.3">470</text>
<text x="102.3" y="126">R120</text>
<text x="155.9" y="131">4.7u</text>
<text x="166.1" y="131">100n</text>
<text x="189.9" y="127.5">XDSET_VCCTARGET</text>
<text x="233.1" y="127.5">REF_TARGET_VCC</text>
<text x="77.7" y="137.2">R118</text>
<text x="121.4" y="137.7">DMG1013UW</text>
<text x="121.4" y="135.2">T101</text>
<text x="222.4" y="137.2">R101</text>
<text x="223.3" y="134.9">DNP</text>
<text x="79.2" y="142.5">820</text>
<text x="94.7" y="142.8">T102</text>
<text x="152.5" y="139.6">GND</text>
<text x="162.6" y="139.6">GND</text>
<text x="83.3" y="146.6">BC850CW-115</text>
<text x="122.4" y="147.3">L101</text>
<text x="146.8" y="149.1">XDSET_VCCOUT</text>
<text x="210" y="147.9" transform="rotate(-90 210 147.9)">R135</text>
<text x="212.3" y="147.9" transform="rotate(-90 212.3 147.9)">220k</text>
<text x="228.7" y="147.2">GND</text>
<text x="102.3" y="150.2">R119</text>
<text x="104.9" y="152.4">0</text>
<text x="114.5" y="154.7">D102</text>
<text x="126.2" y="152.7">2u2</text>
<text x="138.1" y="153.8">C119</text>
<text x="148.3" y="153.8">C120</text>
<text x="179.8" y="150.4">XDSET_VCC</text>
<text x="223" y="150.4">REF_MAIN_LDO</text>
<text x="114.5" y="158.2">BAS40-05</text>
<text x="138.1" y="158.9">4.7u</text>
<text x="148.3" y="158.9">100n</text>
<text x="212.3" y="160">R136</text>
<text x="212.6" y="157.8">220k</text>
<text x="99.2" y="170.1">GND</text>
<text x="109.3" y="170.1">GND</text>
<text x="134.7" y="170.1">GND</text>
<text x="144.9" y="170.1">GND</text>
<text x="218.5" y="170.1">GND</text>
</g>
<g font-size="2.1" fill="#505050">
<text x="109" y="57.4">1</text>
<text x="109" y="59.9">2</text>
<text x="149.1" y="59.9">15</text>
<text x="149.1" y="57.4">16</text>
<text x="149.1" y="54.8">TP</text>
<text x="109" y="62.4">3</text>
<text x="109" y="65">4</text>
<text x="149.1" y="65">13</text>
<text x="149.1" y="62.4">14</text>
<text x="109" y="67.5">5</text>
<text x="109" y="70.1">6</text>
<text x="149.1" y="70.1">11</text>
<text x="149.1" y="67.5">12</text>
<text x="109" y="72.6">7</text>
<text x="109" y="75.1">8</text>
<text x="149.1" y="72.6">10</text>
<text x="149.1" y="75.1">9</text>
<text x="204.2" y="95.4">5</text>
<text x="225.3" y="95.4">4</text>
<text x="204.2" y="100.5">1</text>
<text x="204.2" y="98">3</text>
<text x="210.1" y="101.6">EN</text>
<text x="210.1" y="99.1">IN2</text>
<text x="210.1" y="96.6">IN1</text>
<text x="216.3" y="101.6">GND</text>
<text x="216.5" y="96.6">OUT</text>
<text x="225.3" y="100.5">2</text>
</g>
<g font-size="1.8" fill="#800000">
<text x="59.8" y="42.1" transform="rotate(-90 59.8 42.1)">+</text>
<text x="241.4" y="103" transform="rotate(-90 241.4 103)">+</text>
</g>
<g font-size="1.8" fill="#505050">
<text x="207.7" y="93.3">IC103</text>
<text x="207.7" y="106">TPS2102DBV</text>
</g>
</svg>
